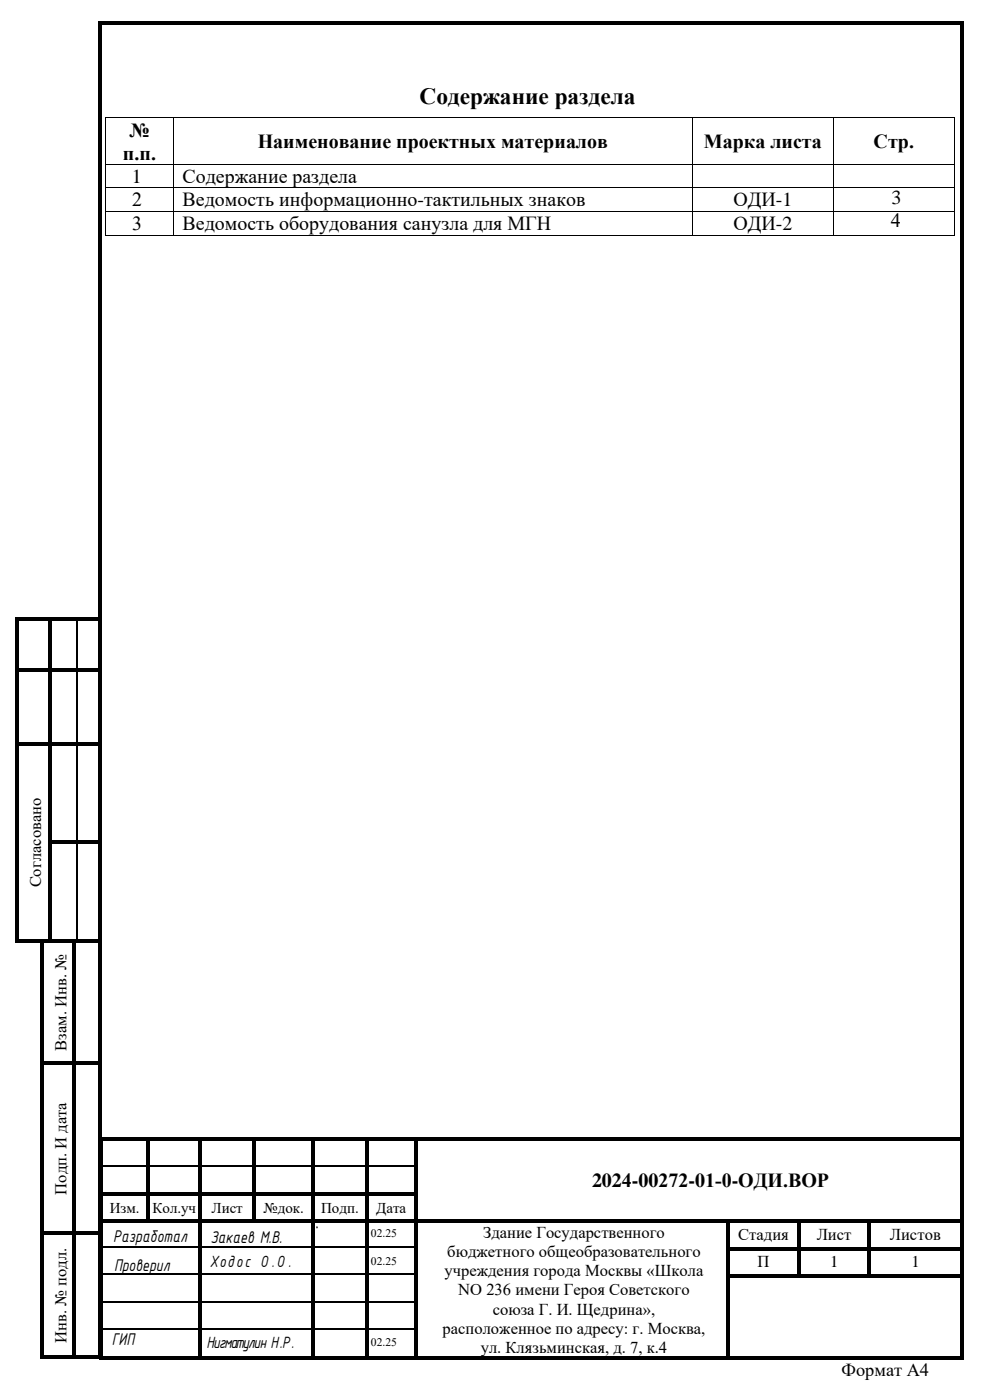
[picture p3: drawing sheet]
<svg xmlns="http://www.w3.org/2000/svg" width="210mm" height="297mm" viewBox="0 0 210 297" stroke-linecap="round" stroke-linejoin="round" font-family="sans-serif">
<g fill="#000">
<path d="M20.8 4.4h.8v.8h-.8z" fill-rule="evenodd"/>
<path d="M20.8 4.4h.8v.8h-.8z" fill-rule="evenodd"/>
<path d="M21.6 4.4h182.1v.8h-182.1z" fill-rule="evenodd"/>
<path d="M203.7 4.4h.8v.8h-.8z" fill-rule="evenodd"/>
<path d="M203.7 4.4h.8v.8h-.8z" fill-rule="evenodd"/>
<path d="M3.2 131h.7v.8h-.7z" fill-rule="evenodd"/>
<path d="M3.2 131h.7v.7h-.7z" fill-rule="evenodd"/>
<path d="M3.9 131h6.4v.7h-6.4z" fill-rule="evenodd"/>
<path d="M10.3 131.7l.7 .1z" fill-rule="evenodd"/>
<path d="M10.3 131h.7v.7h-.7z" fill-rule="evenodd"/>
<path d="M11 131h5.2v.7h-5.2z" fill-rule="evenodd"/>
<path d="M16.2 131.7l.2 .1z" fill-rule="evenodd"/>
<path d="M16.2 131h.7v.7h-.7z" fill-rule="evenodd"/>
<path d="M16.9 131h3.9v.7h-3.9z" fill-rule="evenodd"/>
<path d="M20.8 131h.8v.8h-.8z" fill-rule="evenodd"/>
<path d="M20.8 131h.8v.7h-.8z" fill-rule="evenodd"/>
<path d="M3.2 131.8h.7v9.9h-.7z" fill-rule="evenodd"/>
<path d="M3.2 141.7h.7v.9h-.7z" fill-rule="evenodd"/>
<path d="M3.2 142.6h.7v14.9h-.7z" fill-rule="evenodd"/>
<path d="M3.2 157.5h.7v.8h-.7z" fill-rule="evenodd"/>
<path d="M3.9 141.7h6.4v.8h-6.4z" fill-rule="evenodd"/>
<path d="M3.9 157.5h6.4v.8h-6.4z" fill-rule="evenodd"/>
<path d="M10.3 131.8h.7v9.9h-.7z" fill-rule="evenodd"/>
<path d="M10.3 141.7h.7v.9h-.7z" fill-rule="evenodd"/>
<path d="M10.3 142.6h.7v14.9h-.7z" fill-rule="evenodd"/>
<path d="M10.3 157.5h.7v.8h-.7z" fill-rule="evenodd"/>
<path d="M11 141.7h5.2v.8h-5.2z" fill-rule="evenodd"/>
<path d="M11 157.5h5.2v.8h-5.2z" fill-rule="evenodd"/>
<path d="M16.2 142.5l.2 .1z" fill-rule="evenodd"/>
<path d="M16.2 141.7h.7v.8h-.7z" fill-rule="evenodd"/>
<path d="M16.2 158.3h.2z" fill-rule="evenodd"/>
<path d="M16.2 157.5h.7v.8h-.7z" fill-rule="evenodd"/>
<path d="M16.9 141.7h3.9v.8h-3.9z" fill-rule="evenodd"/>
<path d="M16.9 157.5h3.9v.8h-3.9z" fill-rule="evenodd"/>
<path d="M20.8 131.8h.8v9.9h-.8z" fill-rule="evenodd"/>
<path d="M20.8 141.7h.8v.9h-.8z" fill-rule="evenodd"/>
<path d="M20.8 142.6h.8v14.9h-.8z" fill-rule="evenodd"/>
<path d="M20.8 157.5h.8v.8h-.8z" fill-rule="evenodd"/>
<path d="M3.2 158.3h.7v20h-.7z" fill-rule="evenodd"/>
<path d="M3.2 178.3h.7v.8h-.7z" fill-rule="evenodd"/>
<path d="M10.3 158.3h.7v20h-.7z" fill-rule="evenodd"/>
<path d="M10.3 178.3h.7v.8h-.7z" fill-rule="evenodd"/>
<path d="M11 178.3h5.2v.8h-5.2z" fill-rule="evenodd"/>
<path d="M16.2 179.1h.2z" fill-rule="evenodd"/>
<path d="M16.2 178.3h.7v.8h-.7z" fill-rule="evenodd"/>
<path d="M16.9 178.3h3.9v.8h-3.9z" fill-rule="evenodd"/>
<path d="M20.8 158.3h.8v20h-.8z" fill-rule="evenodd"/>
<path d="M20.8 178.3h.8v.8h-.8z" fill-rule="evenodd"/>
<path d="M3.2 179.1h.7v20.1h-.7z" fill-rule="evenodd"/>
<path d="M3.2 199.2h.7v.7h-.7z" fill-rule="evenodd"/>
<path d="M3.2 199.2h.7v.7h-.7z" fill-rule="evenodd"/>
<path d="M3.9 199.2h6.4v.7h-6.4z" fill-rule="evenodd"/>
<path d="M10.3 179.1h.7v20.1h-.7z" fill-rule="evenodd"/>
<path d="M10.3 199.2h.7v.7h-.7z" fill-rule="evenodd"/>
<path d="M11 199.2h5.2v.7h-5.2z" fill-rule="evenodd"/>
<path d="M16.2 199.2h.7v.7h-.7z" fill-rule="evenodd"/>
<path d="M16.9 199.2h3.9v.7h-3.9z" fill-rule="evenodd"/>
<path d="M20.8 179.1h.8v20.1h-.8z" fill-rule="evenodd"/>
<path d="M20.8 199.2h.8v.7h-.8z" fill-rule="evenodd"/>
<path d="M20.8 199.2h.8v.7h-.8z" fill-rule="evenodd"/>
<path d="M8.6 199.2h.7v.8h-.7z" fill-rule="evenodd"/>
<path d="M8.6 199.2h.7v.8h-.7z" fill-rule="evenodd"/>
<path d="M9.3 199.2h6.1v.8h-6.1z" fill-rule="evenodd"/>
<path d="M15.4 200h.8z" fill-rule="evenodd"/>
<path d="M15.4 199.2h.8v.8h-.8z" fill-rule="evenodd"/>
<path d="M16.2 199.2h4.7v.8h-4.7z" fill-rule="evenodd"/>
<path d="M20.9 199.2h.8v.8h-.8z" fill-rule="evenodd"/>
<path d="M20.9 199.2h.8v.8h-.8z" fill-rule="evenodd"/>
<path d="M8.6 200h.7v25.2h-.7z" fill-rule="evenodd"/>
<path d="M8.6 225.2h.7v.8h-.7z" fill-rule="evenodd"/>
<path d="M9.3 225.2h6.1v.8h-6.1z" fill-rule="evenodd"/>
<path d="M15.4 200h.8v25.2h-.8z" fill-rule="evenodd"/>
<path d="M15.4 225.2h.8v.8h-.8z" fill-rule="evenodd"/>
<path d="M16.2 225.2h4.7v.8h-4.7z" fill-rule="evenodd"/>
<path d="M20.9 200h.8v25.2h-.8z" fill-rule="evenodd"/>
<path d="M20.9 225.2h.8v.8h-.8z" fill-rule="evenodd"/>
<path d="M20.8 5.2h.8v236.1h-.8z" fill-rule="evenodd"/>
<path d="M20.8 241.3h.8v.8h-.8z" fill-rule="evenodd"/>
<path d="M20.8 241.3h.8v.8h-.8z" fill-rule="evenodd"/>
<path d="M21.1 241.3h.7v.8h-.7z" fill-rule="evenodd"/>
<path d="M21.1 241.3h.7v.8h-.7z" fill-rule="evenodd"/>
<path d="M21.1 242.1h.7v5h-.7z" fill-rule="evenodd"/>
<path d="M21.1 247.1h.7v.8h-.7z" fill-rule="evenodd"/>
<path d="M21.1 247.9h.7v5h-.7z" fill-rule="evenodd"/>
<path d="M21.1 252.9h.7v.8h-.7z" fill-rule="evenodd"/>
<path d="M21.1 253.7h.7v5h-.7z" fill-rule="evenodd"/>
<path d="M21.1 258.7h.7v.8h-.7z" fill-rule="evenodd"/>
<path d="M21.6 241.3h182.1v.8h-182.1z" fill-rule="evenodd"/>
<path d="M21.8 241.3h9.3v.8h-9.3z" fill-rule="evenodd"/>
<path d="M21.8 252.9h9.3v.8h-9.3z" fill-rule="evenodd"/>
<path d="M21.8 258.7h9.3v.8h-9.3z" fill-rule="evenodd"/>
<path d="M31.1 242.1h.7z" fill-rule="evenodd"/>
<path d="M31.1 241.3h.7v.8h-.7z" fill-rule="evenodd"/>
<path d="M31.1 242.1h.7v5h-.7z" fill-rule="evenodd"/>
<path d="M31.1 247.1h.7v.8h-.7z" fill-rule="evenodd"/>
<path d="M31.1 247.9h.7v5h-.7z" fill-rule="evenodd"/>
<path d="M31.1 252.9h.7v.8h-.7z" fill-rule="evenodd"/>
<path d="M31.1 253.7h.7v5h-.7z" fill-rule="evenodd"/>
<path d="M31.1 258.7h.7v.8h-.7z" fill-rule="evenodd"/>
<path d="M31.8 241.3h10.3v.8h-10.3z" fill-rule="evenodd"/>
<path d="M31.8 252.9h10.3v.8h-10.3z" fill-rule="evenodd"/>
<path d="M31.8 258.7h10.3v.8h-10.3z" fill-rule="evenodd"/>
<path d="M42.1 242.1h.8z" fill-rule="evenodd"/>
<path d="M42.1 241.3h.8v.8h-.8z" fill-rule="evenodd"/>
<path d="M42.1 242.1h.8v5h-.8z" fill-rule="evenodd"/>
<path d="M42.1 247.1h.8v.8h-.8z" fill-rule="evenodd"/>
<path d="M42.1 247.9h.8v5h-.8z" fill-rule="evenodd"/>
<path d="M42.1 252.9h.8v.8h-.8z" fill-rule="evenodd"/>
<path d="M42.1 253.7h.8v5h-.8z" fill-rule="evenodd"/>
<path d="M42.1 258.7h.8v.8h-.8z" fill-rule="evenodd"/>
<path d="M42.9 241.3h10.6v.8h-10.6z" fill-rule="evenodd"/>
<path d="M42.9 252.9h10.6v.8h-10.6z" fill-rule="evenodd"/>
<path d="M42.9 258.7h10.6v.8h-10.6z" fill-rule="evenodd"/>
<path d="M53.5 242.1h.8z" fill-rule="evenodd"/>
<path d="M53.5 241.3h.8v.8h-.8z" fill-rule="evenodd"/>
<path d="M53.5 242.1h.8v5h-.8z" fill-rule="evenodd"/>
<path d="M53.5 247.1h.8v.8h-.8z" fill-rule="evenodd"/>
<path d="M53.5 247.9h.8v5h-.8z" fill-rule="evenodd"/>
<path d="M53.5 252.9h.8v.8h-.8z" fill-rule="evenodd"/>
<path d="M53.5 253.7h.8v5h-.8z" fill-rule="evenodd"/>
<path d="M53.5 258.7h.8v.8h-.8z" fill-rule="evenodd"/>
<path d="M54.3 241.3h11.7v.8h-11.7z" fill-rule="evenodd"/>
<path d="M54.3 252.9h11.7v.8h-11.7z" fill-rule="evenodd"/>
<path d="M54.3 258.7h11.7v.8h-11.7z" fill-rule="evenodd"/>
<path d="M66 242.1h.8z" fill-rule="evenodd"/>
<path d="M66 241.3h.8v.8h-.8z" fill-rule="evenodd"/>
<path d="M66 242.1h.8v5h-.8z" fill-rule="evenodd"/>
<path d="M66 247.1h.8v.8h-.8z" fill-rule="evenodd"/>
<path d="M66 247.9h.8v5h-.8z" fill-rule="evenodd"/>
<path d="M66 252.9h.8v.8h-.8z" fill-rule="evenodd"/>
<path d="M66 253.7h.8v5h-.8z" fill-rule="evenodd"/>
<path d="M66 258.7h.8v.8h-.8z" fill-rule="evenodd"/>
<path d="M66.8 241.3h10.7v.8h-10.7z" fill-rule="evenodd"/>
<path d="M66.8 252.9h10.7v.8h-10.7z" fill-rule="evenodd"/>
<path d="M66.8 258.7h10.7v.8h-10.7z" fill-rule="evenodd"/>
<path d="M77.5 242.1h.7z" fill-rule="evenodd"/>
<path d="M77.5 241.3h.7v.8h-.7z" fill-rule="evenodd"/>
<path d="M77.5 242.1h.7v5h-.7z" fill-rule="evenodd"/>
<path d="M77.5 247.1h.7v.8h-.7z" fill-rule="evenodd"/>
<path d="M77.5 247.9h.7v5h-.7z" fill-rule="evenodd"/>
<path d="M77.5 252.9h.7v.8h-.7z" fill-rule="evenodd"/>
<path d="M77.5 253.7h.7v5h-.7z" fill-rule="evenodd"/>
<path d="M77.5 258.7h.7v.8h-.7z" fill-rule="evenodd"/>
<path d="M78.2 241.3h9.6v.8h-9.6z" fill-rule="evenodd"/>
<path d="M78.2 252.9h9.6v.8h-9.6z" fill-rule="evenodd"/>
<path d="M78.2 258.7h9.6v.8h-9.6z" fill-rule="evenodd"/>
<path d="M87.8 242.1h.8z" fill-rule="evenodd"/>
<path d="M87.8 241.3h.8v.8h-.8z" fill-rule="evenodd"/>
<path d="M87.8 242.1h.8v5h-.8z" fill-rule="evenodd"/>
<path d="M87.8 247.1h.8v.8h-.8z" fill-rule="evenodd"/>
<path d="M87.8 247.9h.8v5h-.8z" fill-rule="evenodd"/>
<path d="M87.8 252.9h.8v.8h-.8z" fill-rule="evenodd"/>
<path d="M87.8 253.7h.8v5h-.8z" fill-rule="evenodd"/>
<path d="M87.8 258.7h.8v.8h-.8z" fill-rule="evenodd"/>
<path d="M88.6 241.3h115.1v.8h-115.1z" fill-rule="evenodd"/>
<path d="M88.6 258.7h65.6v.8h-65.6z" fill-rule="evenodd"/>
<path d="M154.2 259.5h.7z" fill-rule="evenodd"/>
<path d="M154.2 258.7h.7v.8h-.7z" fill-rule="evenodd"/>
<path d="M154.9 258.7h14.3v.8h-14.3z" fill-rule="evenodd"/>
<path d="M169.2 259.5h.7z" fill-rule="evenodd"/>
<path d="M169.2 258.7h.7v.8h-.7z" fill-rule="evenodd"/>
<path d="M169.9 258.7h14.2v.8h-14.2z" fill-rule="evenodd"/>
<path d="M184.1 259.5h.7z" fill-rule="evenodd"/>
<path d="M184.1 258.7h.7v.8h-.7z" fill-rule="evenodd"/>
<path d="M184.8 258.7h18.9v.8h-18.9z" fill-rule="evenodd"/>
<path d="M203.7 241.3h.8v.8h-.8z" fill-rule="evenodd"/>
<path d="M203.7 241.3h.8v.8h-.8z" fill-rule="evenodd"/>
<path d="M203.7 242.1h.8v5h-.8z" fill-rule="evenodd"/>
<path d="M203.7 247.1h.8v.8h-.8z" fill-rule="evenodd"/>
<path d="M203.7 247.9h.8v5h-.8z" fill-rule="evenodd"/>
<path d="M203.7 252.9h.8v.8h-.8z" fill-rule="evenodd"/>
<path d="M203.7 253.7h.8v5h-.8z" fill-rule="evenodd"/>
<path d="M203.7 258.7h.8v.8h-.8z" fill-rule="evenodd"/>
<path d="M203.7 5.2h.8v236.1h-.8z" fill-rule="evenodd"/>
<path d="M203.7 241.3h.8v.8h-.8z" fill-rule="evenodd"/>
<path d="M203.7 241.3h.8v.8h-.8z" fill-rule="evenodd"/>
<path d="M8.6 226h.7v35.2h-.7z" fill-rule="evenodd"/>
<path d="M8.6 261.2h.7v.8h-.7z" fill-rule="evenodd"/>
<path d="M9.3 261.2h6.1v.8h-6.1z" fill-rule="evenodd"/>
<path d="M15.4 226h.8v35.2h-.8z" fill-rule="evenodd"/>
<path d="M15.4 261.2h.8v.8h-.8z" fill-rule="evenodd"/>
<path d="M16.2 261.2h4.7v.8h-4.7z" fill-rule="evenodd"/>
<path d="M20.9 226h.8v35.2h-.8z" fill-rule="evenodd"/>
<path d="M20.9 261.2h.8v.8h-.8z" fill-rule="evenodd"/>
<path d="M21.1 259.5h.7v5h-.7z" fill-rule="evenodd"/>
<path d="M21.1 264.5h.7v.8h-.7z" fill-rule="evenodd"/>
<path d="M21.1 265.3h.7v4.9h-.7z" fill-rule="evenodd"/>
<path d="M21.1 270.2h.7v.9h-.7z" fill-rule="evenodd"/>
<path d="M21.1 271.1h.7v4.9h-.7z" fill-rule="evenodd"/>
<path d="M21.1 276h.7v.9h-.7z" fill-rule="evenodd"/>
<path d="M42.1 259.5h.8v5h-.8z" fill-rule="evenodd"/>
<path d="M42.1 264.5h.8v.8h-.8z" fill-rule="evenodd"/>
<path d="M42.1 265.3h.8v4.9h-.8z" fill-rule="evenodd"/>
<path d="M42.1 270.2h.8v.9h-.8z" fill-rule="evenodd"/>
<path d="M42.1 271.1h.8v4.9h-.8z" fill-rule="evenodd"/>
<path d="M42.1 276h.8v.9h-.8z" fill-rule="evenodd"/>
<path d="M66 259.5h.8v5h-.8z" fill-rule="evenodd"/>
<path d="M66 264.5h.8v.8h-.8z" fill-rule="evenodd"/>
<path d="M66 265.3h.8v4.9h-.8z" fill-rule="evenodd"/>
<path d="M66 270.2h.8v.9h-.8z" fill-rule="evenodd"/>
<path d="M66 271.1h.8v4.9h-.8z" fill-rule="evenodd"/>
<path d="M66 276h.8v.9h-.8z" fill-rule="evenodd"/>
<path d="M77.5 259.5h.7v5h-.7z" fill-rule="evenodd"/>
<path d="M77.5 264.5h.7v.8h-.7z" fill-rule="evenodd"/>
<path d="M77.5 265.3h.7v4.9h-.7z" fill-rule="evenodd"/>
<path d="M77.5 270.2h.7v.9h-.7z" fill-rule="evenodd"/>
<path d="M77.5 271.1h.7v4.9h-.7z" fill-rule="evenodd"/>
<path d="M77.5 276h.7v.9h-.7z" fill-rule="evenodd"/>
<path d="M87.8 259.5h.8v5h-.8z" fill-rule="evenodd"/>
<path d="M87.8 264.5h.8v.8h-.8z" fill-rule="evenodd"/>
<path d="M87.8 265.3h.8v4.9h-.8z" fill-rule="evenodd"/>
<path d="M87.8 270.2h.8v.9h-.8z" fill-rule="evenodd"/>
<path d="M87.8 271.1h.8v4.9h-.8z" fill-rule="evenodd"/>
<path d="M87.8 276h.8v.9h-.8z" fill-rule="evenodd"/>
<path d="M154.2 259.5h.7v5h-.7z" fill-rule="evenodd"/>
<path d="M154.2 264.5h.7v.8h-.7z" fill-rule="evenodd"/>
<path d="M154.2 265.3h.7v4.9h-.7z" fill-rule="evenodd"/>
<path d="M154.2 270.2h.7v.9h-.7z" fill-rule="evenodd"/>
<path d="M154.2 271.1h.7v4.9h-.7z" fill-rule="evenodd"/>
<path d="M154.2 276h.7v.9h-.7z" fill-rule="evenodd"/>
<path d="M154.9 264.5h14.3v.8h-14.3z" fill-rule="evenodd"/>
<path d="M154.9 270.2h14.3v.8h-14.3z" fill-rule="evenodd"/>
<path d="M169.2 259.5h.7v5h-.7z" fill-rule="evenodd"/>
<path d="M169.2 264.5h.7v.8h-.7z" fill-rule="evenodd"/>
<path d="M169.2 265.3h.7v4.9h-.7z" fill-rule="evenodd"/>
<path d="M169.2 270.2h.7v.8h-.7z" fill-rule="evenodd"/>
<path d="M169.9 264.5h14.2v.8h-14.2z" fill-rule="evenodd"/>
<path d="M169.9 270.2h14.2v.8h-14.2z" fill-rule="evenodd"/>
<path d="M184.1 259.5h.7v5h-.7z" fill-rule="evenodd"/>
<path d="M184.1 264.5h.7v.8h-.7z" fill-rule="evenodd"/>
<path d="M184.1 265.3h.7v4.9h-.7z" fill-rule="evenodd"/>
<path d="M184.1 270.2h.7v.8h-.7z" fill-rule="evenodd"/>
<path d="M184.8 264.5h18.9v.8h-18.9z" fill-rule="evenodd"/>
<path d="M184.8 270.2h18.9v.8h-18.9z" fill-rule="evenodd"/>
<path d="M203.7 259.5h.8v5h-.8z" fill-rule="evenodd"/>
<path d="M203.7 264.5h.8v.8h-.8z" fill-rule="evenodd"/>
<path d="M203.7 265.3h.8v4.9h-.8z" fill-rule="evenodd"/>
<path d="M203.7 270.2h.8v.9h-.8z" fill-rule="evenodd"/>
<path d="M203.7 271.1h.8v4.9h-.8z" fill-rule="evenodd"/>
<path d="M203.7 276h.8v.9h-.8z" fill-rule="evenodd"/>
<path d="M8.6 262h.7v25.5h-.7z" fill-rule="evenodd"/>
<path d="M8.6 287.5h.7v.7h-.7z" fill-rule="evenodd"/>
<path d="M8.6 287.5h.7v.7h-.7z" fill-rule="evenodd"/>
<path d="M9.3 287.5h6.1v.7h-6.1z" fill-rule="evenodd"/>
<path d="M15.4 262h.8v25.5h-.8z" fill-rule="evenodd"/>
<path d="M15.4 287.5h.8v.7h-.8z" fill-rule="evenodd"/>
<path d="M16.2 287.5h4.7v.7h-4.7z" fill-rule="evenodd"/>
<path d="M20.9 262h.8v25.5h-.8z" fill-rule="evenodd"/>
<path d="M20.9 287.5h.8v.7h-.8z" fill-rule="evenodd"/>
<path d="M20.9 287.5h.8v.7h-.8z" fill-rule="evenodd"/>
<path d="M21.1 276.9h.7v4.9h-.7z" fill-rule="evenodd"/>
<path d="M21.1 281.8h.7v.9h-.7z" fill-rule="evenodd"/>
<path d="M21.1 282.7h.7v4.9h-.7z" fill-rule="evenodd"/>
<path d="M21.1 287.6h.7v.8h-.7z" fill-rule="evenodd"/>
<path d="M21.1 287.6h.7v.8h-.7z" fill-rule="evenodd"/>
<path d="M21.8 287.6h20.3v.8h-20.3z" fill-rule="evenodd"/>
<path d="M42.1 276.9h.8v4.9h-.8z" fill-rule="evenodd"/>
<path d="M42.1 281.8h.8v.9h-.8z" fill-rule="evenodd"/>
<path d="M42.1 282.7h.8v4.9h-.8z" fill-rule="evenodd"/>
<path d="M42.1 287.6h.8v.8h-.8z" fill-rule="evenodd"/>
<path d="M42.9 287.6h23.1v.8h-23.1z" fill-rule="evenodd"/>
<path d="M66 276.9h.8v4.9h-.8z" fill-rule="evenodd"/>
<path d="M66 281.8h.8v.9h-.8z" fill-rule="evenodd"/>
<path d="M66 282.7h.8v4.9h-.8z" fill-rule="evenodd"/>
<path d="M66 287.6h.8v.8h-.8z" fill-rule="evenodd"/>
<path d="M66.8 287.6h10.7v.8h-10.7z" fill-rule="evenodd"/>
<path d="M77.5 276.9h.7v4.9h-.7z" fill-rule="evenodd"/>
<path d="M77.5 281.8h.7v.9h-.7z" fill-rule="evenodd"/>
<path d="M77.5 282.7h.7v4.9h-.7z" fill-rule="evenodd"/>
<path d="M77.5 287.6h.7v.8h-.7z" fill-rule="evenodd"/>
<path d="M78.2 287.6h9.6v.8h-9.6z" fill-rule="evenodd"/>
<path d="M87.8 276.9h.8v4.9h-.8z" fill-rule="evenodd"/>
<path d="M87.8 281.8h.8v.9h-.8z" fill-rule="evenodd"/>
<path d="M87.8 282.7h.8v4.9h-.8z" fill-rule="evenodd"/>
<path d="M87.8 287.6h.8v.8h-.8z" fill-rule="evenodd"/>
<path d="M88.6 287.6h65.6v.8h-65.6z" fill-rule="evenodd"/>
<path d="M154.2 276.9h.7v4.9h-.7z" fill-rule="evenodd"/>
<path d="M154.2 281.8h.7v.9h-.7z" fill-rule="evenodd"/>
<path d="M154.2 282.7h.7v4.9h-.7z" fill-rule="evenodd"/>
<path d="M154.2 287.6h.7v.8h-.7z" fill-rule="evenodd"/>
<path d="M154.9 287.6h48.8v.8h-48.8z" fill-rule="evenodd"/>
<path d="M203.7 276.9h.8v4.9h-.8z" fill-rule="evenodd"/>
<path d="M203.7 281.8h.8v.9h-.8z" fill-rule="evenodd"/>
<path d="M203.7 282.7h.8v4.9h-.8z" fill-rule="evenodd"/>
<path d="M203.7 287.6h.8v.8h-.8z" fill-rule="evenodd"/>
<path d="M203.7 287.6h.8v.8h-.8z" fill-rule="evenodd"/>
</g>
<g fill="none" stroke="#000" stroke-width=".25">
<path d="M16.3 131.8v9.9M16.3 142.6v14.9M16.3 158.3v20M16.3 179.1v20.1M21.8 247.3h9.3M31.8 247.3h10.3M42.9 247.3h10.6M54.3 247.3h11.7M66.8 247.3h10.7M78.2 247.3h9.6M21.8 264.6h20.3M21.8 270.4h20.3"/>
<path d="M21.8 276.2h20.3M42.9 264.6h23.1M42.9 270.4h23.1M42.9 276.2h23.1M66.8 264.6h10.7M66.8 270.4h10.7M66.8 276.2h10.7M78.2 264.6h9.6M78.2 270.4h9.6M78.2 276.2h9.6M21.8 282h20.3M42.9 282h23.1"/>
<path d="M66.8 282h10.7M78.2 282h9.6"/>
</g>
<g fill="#fff">
<path d="M172.5 276.8h.5l1.2 2.6 1.2-2.6h.5v4h-.5v-3l-1 2.4h-.4l-1-2.2 .1-.2v3h-.6z"/>
<path d="M196 277.1l.5-.3h.7l.5 .2 .6 .6v.4h-.6l-.3-.6-.6-.1-.4 .3-.3 .5v1.4l.4 .7 .7 .1 .4-.3 .1-.4h.6l-.2 .6-.5 .5-1 .1-.5-.2-.4-.5-.1-2.2z"/>
<path d="M178.1 277.1l.6-.3h.7l.6 .2 .3 .4 .2 .7v1.5l-.2 .7-.6 .4h-1.2l-.7-.6-.1-2 .2-.7zM178.6 277.4l-.3 .6v1.8l.4 .4 .6 .1 .5-.3 .1-.4v-1.8l-.4-.4z"/>
<path d="M182.5 276.8h1.6l.7 .5 .2 .9-.1 .4-.4 .5-.5 .2h-1.5v-.6h1.4a.69 .69 0 0 0 .6-.7 .69 .69 0 0 0-.6-.6h-1.4zM182.3 276.8h.5v4h-.5z"/>
<path d="M187.8 276.8h.4l1.5 4h-.6l-1.1-3.2-1.1 3.2h-.6zM187 279.4h2.1v.5h-2.1z"/>
<path d="M193.3 276.8h.8l-1.6 2.3-.3-.5zM192.2 279.1l.5-.3 1.5 2h-.7zM191.2 276.8h.5v4h-.5zM191.4 278.5h1.3v.6h-1.3z"/>
</g>
<g fill="#000">
<path d="M22.3 24.9h.2v.2h-.2z" fill-rule="evenodd"/>
<path d="M22.3 24.9h.2v.2h-.2z" fill-rule="evenodd"/>
<path d="M22.3 34.9h.2v.1h-.2z" fill-rule="evenodd"/>
<path d="M22.3 39.7h.2v.2h-.2z" fill-rule="evenodd"/>
<path d="M36.8 24.9h.1v.2h-.1z" fill-rule="evenodd"/>
<path d="M36.8 34.9h.1v.1h-.1z" fill-rule="evenodd"/>
<path d="M36.8 39.7h.1v.2h-.1z" fill-rule="evenodd"/>
<path d="M146.8 24.9h.1v.2h-.1z" fill-rule="evenodd"/>
<path d="M146.8 34.9h.1v.1h-.1z" fill-rule="evenodd"/>
<path d="M146.8 39.7h.1v.2h-.1z" fill-rule="evenodd"/>
<path d="M176.8 24.9h.2v.2h-.2z" fill-rule="evenodd"/>
<path d="M176.8 34.9h.2v.1h-.2z" fill-rule="evenodd"/>
<path d="M176.8 39.7h.2v.2h-.2z" fill-rule="evenodd"/>
<path d="M202.3 24.9h.2v.2h-.2z" fill-rule="evenodd"/>
<path d="M202.3 24.9h.2v.2h-.2z" fill-rule="evenodd"/>
<path d="M202.3 34.9h.2v.1h-.2z" fill-rule="evenodd"/>
<path d="M202.3 39.7h.2v.2h-.2z" fill-rule="evenodd"/>
<path d="M22.3 39.9h.2v.2h-.2z" fill-rule="evenodd"/>
<path d="M22.3 44.7h.2v.2h-.2z" fill-rule="evenodd"/>
<path d="M22.3 49.8h.2v.2h-.2z" fill-rule="evenodd"/>
<path d="M22.3 49.8h.2v.2h-.2z" fill-rule="evenodd"/>
<path d="M36.8 39.9h.1v.2h-.1z" fill-rule="evenodd"/>
<path d="M36.8 44.7h.1v.2h-.1z" fill-rule="evenodd"/>
<path d="M36.8 49.8h.1v.2h-.1z" fill-rule="evenodd"/>
<path d="M146.8 39.9h.1v.2h-.1z" fill-rule="evenodd"/>
<path d="M146.8 44.7h.1v.2h-.1z" fill-rule="evenodd"/>
<path d="M146.8 49.8h.1v.2h-.1z" fill-rule="evenodd"/>
<path d="M176.8 39.9h.2v.2h-.2z" fill-rule="evenodd"/>
<path d="M176.8 44.7h.2v.2h-.2z" fill-rule="evenodd"/>
<path d="M176.8 49.8h.2v.2h-.2z" fill-rule="evenodd"/>
<path d="M202.3 39.9h.2v.2h-.2z" fill-rule="evenodd"/>
<path d="M202.3 44.7h.2v.2h-.2z" fill-rule="evenodd"/>
<path d="M202.3 49.8h.2v.2h-.2z" fill-rule="evenodd"/>
<path d="M202.3 49.8h.2v.2h-.2z" fill-rule="evenodd"/>
<path d="M77.5 253.7h.7v5h-.7z" fill-rule="evenodd"/>
</g>
<g fill="none" stroke="#000" stroke-width=".21">
<path d="M22.4 25.1v9.8M22.4 35v9.7M22.5 25h14.3M22.5 34.9h14.3M22.5 39.8h14.3M36.8 25.1v9.8M36.8 35l.1 9.7M36.9 25h109.9M36.9 34.9h109.9M36.9 39.8h109.9M146.8 25.1v9.8M146.8 35l.1 9.7"/>
<path d="M146.9 25h29.9M146.9 34.9h29.9M146.9 39.8h29.9M176.9 25.1v9.8M176.9 35v9.7M177 25h25.3M177 34.9h25.3M177 39.8h25.3M202.4 25.1v9.8M202.4 35v4.9M202.4 39.9v4.8M22.4 44.9v4.9"/>
<path d="M22.5 44.8h14.3M22.5 49.9h14.3M36.9 44.9v4.9M36.9 44.8h109.9M36.9 49.9h109.9M146.9 44.9v4.9M146.9 44.8h29.9M146.9 49.9h29.9M176.9 44.9v4.9M177 44.8h25.3M177 49.9h25.3M202.4 44.9v4.9"/>
</g>
<path d="M67.2 260.5h.1" fill="none" stroke="#00f" stroke-width=".21"/>
<text font-size="5" x="89" y="22.1">Содержание раздела</text>
<g font-size="4.2">
<text x="27.5" y="29">№</text>
<text x="26.1" y="33.9">п.п.</text>
<text x="54.7" y="31.5">Наименование проектных материалов</text>
<text x="149.3" y="31.5">Марка листа</text>
<text x="185.3" y="31.5">Стр.</text>
<text x="28" y="38.9">1</text>
<text x="38.7" y="38.9">Содержание раздела</text>
<text x="28" y="43.7">2</text>
<text x="38.7" y="43.7">Ведомость информационно-тактильных знаков</text>
<text x="155.6" y="43.7">ОДИ-1</text>
<text x="189.2" y="43.3">3</text>
<text x="28" y="48.7">3</text>
<text x="38.7" y="48.7">Ведомость оборудования санузла для МГН</text>
<text x="155.6" y="48.7">ОДИ-2</text>
<text x="189" y="48.1">4</text>
<text x="125.6" y="251.9">2024-00272-01-0-ОДИ.ВОР</text>
</g>
<g font-size="3.9">
<text x="24" y="263.4">Разработал</text>
<text x="44.6" y="263.6">Закаев М.В.</text>
<text x="24.2" y="269.7">Проверил</text>
<text x="23.7" y="285.4">ГИП</text>
<text x="178.5" y="291.9">Формат А4</text>
</g>
<g font-size="3.7">
<text x="44.6" y="268.8">Ходос О.О.</text>
<text x="43.8" y="286">Нигматулин Н.Р.</text>
</g>
<g font-size="3.5">
<text x="8.7" y="188.3" transform="rotate(-90 8.7 188.3)">Согласовано</text>
<text x="14.1" y="222.9" transform="rotate(-90 14.1 222.9)">Взам. Инв. №</text>
<text x="14.1" y="253.4" transform="rotate(-90 14.1 253.4)">Подп. И дата</text>
<text x="102.5" y="262.7">Здание Государственного</text>
<text x="156.6" y="263.1">Стадия</text>
<text x="173.3" y="263.1">Лист</text>
<text x="188.8" y="263.1">Листов</text>
<text x="94.9" y="266.7">бюджетного общеобразовательного</text>
<text x="160.7" y="268.9">П</text>
<text x="176.1" y="268.9">1</text>
<text x="193.3" y="268.9">1</text>
<text x="94.3" y="270.8">учреждения города Москвы «Школа</text>
<text x="97.2" y="274.8">NO 236 имени Героя Советского</text>
<text x="104.5" y="278.9">союза Г. И. Щедрина»,</text>
<text x="14.1" y="284.9" transform="rotate(-90 14.1 284.9)">Инв. № подл.</text>
<text x="93.9" y="282.9">расположенное по адресу: г. Москва,</text>
<text x="102" y="287">ул. Клязьминская, д. 7, к.4</text>
</g>
<g font-size="3.2">
<text x="23.3" y="257.3">Изм.</text>
<text x="32.4" y="257.3">Кол.уч</text>
<text x="44.9" y="257.3">Лист</text>
<text x="55.9" y="257.3">№док.</text>
<text x="68.1" y="257.3">Подп.</text>
<text x="79.8" y="257.3">Дата</text>
</g>
<g font-size="2.5">
<text x="78.7" y="262.5">02.25</text>
<text x="78.7" y="268.3">02.25</text>
<text x="78.7" y="285.6">02.25</text>
</g>
</svg>
